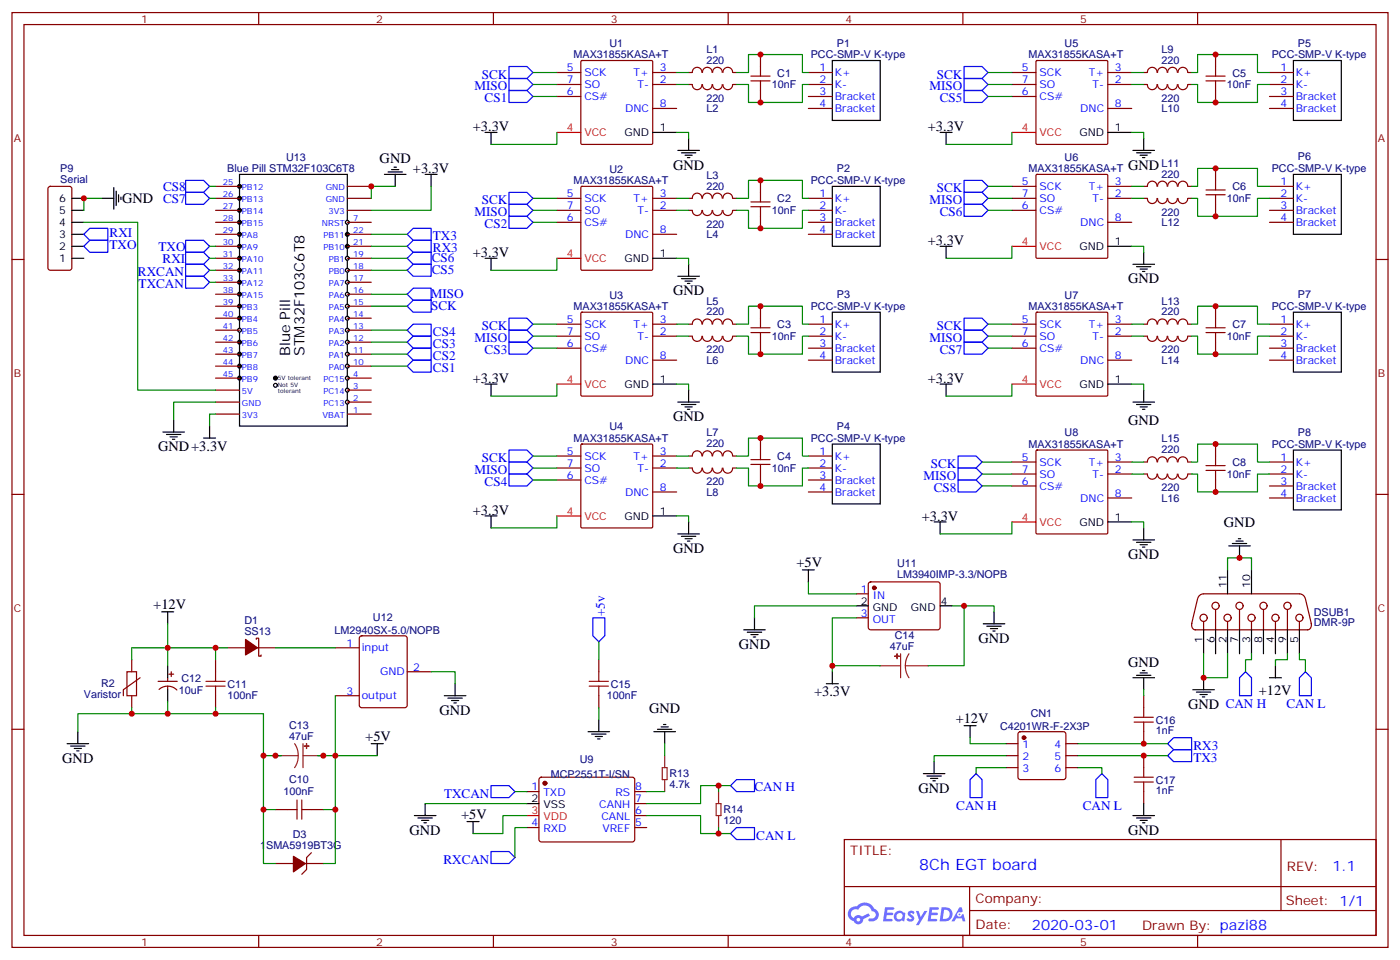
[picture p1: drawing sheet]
<svg xmlns="http://www.w3.org/2000/svg" width="412mm" height="283mm" viewBox="0 0 412 283" stroke-linecap="round" stroke-linejoin="round" font-family="sans-serif">
<g fill="none" stroke="#870000" stroke-width=".35">
<path d="M3.5 3.7h405.4v275.2h-405.4zM7.1 7.2h398.2v268.1h-398.2zM76.2 3.7v3.5M145.3 3.7v3.5M214.5 3.7v3.5M283.6 3.7v3.5M352.8 3.7v3.5M3.5 76.4h3.6M405.3 76.4h3.6M3.5 145.5h3.6M405.3 145.5h3.6M3.5 214.7h3.6"/>
<path d="M405.3 214.7h3.6M248.7 247.1h156.6v28.2h-156.6zM377.3 247.1v20.9M76.2 275.3v3.6M145.3 275.3v3.6M214.5 275.3v3.6M248.7 261h156.5M283.6 275.3v3.6M285.6 268h119.6M285.6 261v14.1M352.8 275.3v3.6"/>
</g>
<g fill="#5487ff">
<path d="M267.7 268.3a1.22 1.22 0 0 1 1.7 .3l-.4 .5a.47 .47 0 0 0-.3-.4 .47 .47 0 0 0-.5 .2l.1 .3a1.14 1.14 0 0 1 .8 1.7 1.14 1.14 0 0 1-1.9 0l-.2-.2 .5-.5 .7 .4a.29 .29 0 0 0 .3-.3 .29 .29 0 0 0-.2-.3 1.04 1.04 0 0 1-.6-1.7z"/>
<path d="M260.7 267h2.4l.3 .2-.2 .5-1.8 .1-.1 .8h1.5l.3 .4-.3 .4h-1.6l-.2 1.1h1.7l.2 .3-.2 .4h-2.6z"/>
<path d="M273.8 267.1h2.4l.3 .1-.1 .5-1.8 .1-.2 .8h1.6l.3 .4-.4 .4h-1.6l-.1 1.1h1.7l.2 .3-.2 .3-2.6 .1z"/>
<path d="M282.6 267.1h.7l.3 1.2-.6 .3a.69 .69 0 0 0-1 .3 .69 .69 0 0 0 .4 1 .69 .69 0 0 0 .9-.7l.5-.2 .6 2.2h-.8l-.2-.9h-1.8l-.5 .9h-.8z"/>
<path d="M269.8 268.1h.8l.6 1.9 1.1-1.9h.9l-2.6 4.2h-.8l.9-1.5z"/>
<path d="M277.4 267.1l-.6 4.1h1.3a2.11 2.11 0 0 0 2.5-2.1 2.11 2.11 0 0 0-2.5-2zM278.1 267.8a1.39 1.39 0 0 1 1.7 1.4 1.39 1.39 0 0 1-1.8 1.3h-.3z"/>
<path d="M263.7 268.7a1.54 1.54 0 0 0-.1 2.1 1.54 1.54 0 0 0 2.2 .2l.6 .2 .3-2.3-.2-.2-.4-.1a1.49 1.49 0 0 0-2.4 .1zM264 269.7a.94 .94 0 0 1 1.8 0 .94 .94 0 0 1-1.8 0z"/>
<path d="M250.4 267.4a2.18 2.18 0 0 0 1.1 3.7 1.44 1.44 0 0 0 1.6 1 1.44 1.44 0 0 0 1.2-1.5l2-1-.5-.8-1.9 1a1.47 1.47 0 0 0-2.4 .5 1.39 1.39 0 0 1-.7-2 1.39 1.39 0 0 1 2-.5 2.12 2.12 0 0 1 2.2-1.3 2.12 2.12 0 0 1 1.9 1.7 1.14 1.14 0 0 1 1.1 1.4 1.14 1.14 0 0 1-1.7 .8 .43 .43 0 0 0-.5 .3 .43 .43 0 0 0 .4 .5 1.98 1.98 0 0 0 2.5-1.2 1.98 1.98 0 0 0-1.2-2.5 3.1 3.1 0 0 0-5.3-.7l-.9 .1zM252.3 270.7a.55 .55 0 0 1 1.1 0 .55 .55 0 0 1-1.1 0z"/>
<circle cx="282.6" cy="269.2" r=".26"/>
</g>
<g fill="none" stroke="#870000" stroke-width=".35">
<path d="M171.2 18l.2-.2h20.5l.3 .2 .1 24.2-.2 .3h-20.7l-.3-.2zM224 16.1v3.5M305.2 18l.3-.2h20.5l.3 .2v24.2l-.2 .3h-20.6l-.3-.2zM358.1 16.1v3.5M164 24.9h7.1M164 21.3h7.1M164 28.4h7.1M192.3 24.9h7M192.3 21.3h7M192.3 31.9h7M202.8 24.9h1.1a1.41 1.41 0 0 0 1.5 1.5 1.41 1.41 0 0 0 1.4-1.5M202.8 21.3h1.1"/>
<path d="M203.9 21.3a1.41 1.41 0 0 1 1.5-1.5 1.41 1.41 0 0 1 1.4 1.5M206.9 21.3a1.41 1.41 0 0 1 1.4-1.5 1.41 1.41 0 0 1 1.5 1.5M209.8 24.9a1.41 1.41 0 0 1-1.5 1.5 1.41 1.41 0 0 1-1.4-1.5M209.9 21.3a1.41 1.41 0 0 1 1.4-1.5 1.41 1.41 0 0 1 1.4 1.5M212.7 24.9a1.41 1.41 0 0 1-1.4 1.5 1.41 1.41 0 0 1-1.4-1.5M213 21.3a1.41 1.41 0 0 1 1.4-1.5 1.41 1.41 0 0 1 1.4 1.5M215.8 24.9a1.41 1.41 0 0 1-1.4 1.5 1.41 1.41 0 0 1-1.4-1.5M215.9 24.9h1.1M215.9 21.3h1.1M224 26.6v3.6M238.1 24.9h7.1M238.1 21.3h7.1"/>
<path d="M238.1 28.4h7.1M238.1 31.9h7.1M298.1 24.9h7.1M298.1 21.3h7.1M298.1 28.4h7.1M326.3 24.9h7.1M326.3 21.3h7.1M326.3 31.9h7.1M336.9 24.9h1.1M336.9 21.3h1.1M338 21.3a1.41 1.41 0 0 1 1.4-1.5 1.41 1.41 0 0 1 1.4 1.5M340.8 24.9a1.41 1.41 0 0 1-1.4 1.5 1.41 1.41 0 0 1-1.4-1.5"/>
<path d="M341 21.3a1.41 1.41 0 0 1 1.4-1.5 1.41 1.41 0 0 1 1.4 1.5M343.8 24.9a1.41 1.41 0 0 1-1.4 1.5 1.41 1.41 0 0 1-1.4-1.5M344 21.3a1.41 1.41 0 0 1 1.4-1.5 1.41 1.41 0 0 1 1.4 1.5M346.8 24.9a1.41 1.41 0 0 1-1.4 1.5 1.41 1.41 0 0 1-1.4-1.5M347 21.3a1.41 1.41 0 0 1 1.4-1.5 1.41 1.41 0 0 1 1.4 1.5M349.8 24.9a1.41 1.41 0 0 1-1.4 1.5 1.41 1.41 0 0 1-1.4-1.5M350 24.9h1M350 21.3h1M358.1 26.6v3.6M373.9 24.9h7.1M373.9 21.3h7.1M373.9 28.4h7.1"/>
<path d="M373.9 31.9h7.1M164 58.4h7.1M171.2 55l.2-.1h20.5l.3 .1 .1 24.2-.2 .3-20.7 .1-.3-.2zM192.3 58.4h7M202.8 58.4h1.1M203.9 58.4a1.41 1.41 0 0 1 1.5-1.5 1.41 1.41 0 0 1 1.4 1.5M206.9 58.4a1.41 1.41 0 0 1 1.4-1.5 1.41 1.41 0 0 1 1.5 1.5M209.9 58.4a1.41 1.41 0 0 1 1.4-1.5 1.41 1.41 0 0 1 1.4 1.5M213 58.4a1.41 1.41 0 0 1 1.4-1.5 1.41 1.41 0 0 1 1.4 1.5M215.9 58.4h1.1M224 53.1v3.5M238.1 58.4h7.1"/>
<path d="M298.1 58.4h7.1M298.1 54.9h7.1M305.2 51.5l.3-.2h20.5l.3 .2v24.2l-.2 .3h-20.6l-.3-.2zM326.3 58.4h7.1M326.3 54.9h7.1M336.9 58.4h1.1M336.9 54.9h1.1M338 54.8a1.41 1.41 0 0 1 1.4-1.5 1.41 1.41 0 0 1 1.4 1.5M340.8 58.4a1.41 1.41 0 0 1-1.4 1.5 1.41 1.41 0 0 1-1.4-1.5M341 54.8a1.41 1.41 0 0 1 1.4-1.5 1.41 1.41 0 0 1 1.4 1.5M343.8 58.4a1.41 1.41 0 0 1-1.4 1.5 1.41 1.41 0 0 1-1.4-1.5M344 54.8a1.41 1.41 0 0 1 1.4-1.5 1.41 1.41 0 0 1 1.4 1.5"/>
<path d="M346.8 58.4a1.41 1.41 0 0 1-1.4 1.5 1.41 1.41 0 0 1-1.4-1.5M347 54.8a1.41 1.41 0 0 1 1.4-1.5 1.41 1.41 0 0 1 1.4 1.5M349.8 58.4a1.41 1.41 0 0 1-1.4 1.5 1.41 1.41 0 0 1-1.4-1.5M350 58.4h1M350 54.9h1M358.1 49.6v3.5M373.9 58.4h7.1M373.9 54.9h7.1M164 61.9h7.1M164 65.4h7.1M192.3 61.9h7M192.3 69h7"/>
<path d="M202.8 61.9h1.1a1.41 1.41 0 0 0 1.5 1.5 1.41 1.41 0 0 0 1.4-1.5M209.8 61.9a1.41 1.41 0 0 1-1.5 1.5 1.41 1.41 0 0 1-1.4-1.5M212.7 61.9a1.41 1.41 0 0 1-1.4 1.5 1.41 1.41 0 0 1-1.4-1.5M215.8 61.9a1.41 1.41 0 0 1-1.4 1.5 1.41 1.41 0 0 1-1.4-1.5M215.9 61.9h1.1M224 63.7v3.5M238.1 61.9h7.1M238.1 65.4h7.1M238.1 69h7.1M298.1 61.9h7.1M326.3 65.4h7.1M358.1 60.1v3.6"/>
<path d="M373.9 61.9h7.1M373.9 65.4h7.1M164 99h7.1M164 95.4h7.1M171.2 92.1l.2-.2h20.5l.3 .2 .1 24.1-.2 .3-20.7 .1-.3-.2zM192.3 99h7M192.3 95.4h7M202.8 99h1.1a1.41 1.41 0 0 0 1.5 1.5 1.41 1.41 0 0 0 1.4-1.5M202.8 95.4h1.1M203.9 95.4a1.41 1.41 0 0 1 1.5-1.5 1.41 1.41 0 0 1 1.4 1.5M206.9 95.4a1.41 1.41 0 0 1 1.4-1.5 1.41 1.41 0 0 1 1.5 1.5M209.8 99a1.41 1.41 0 0 1-1.5 1.5 1.41 1.41 0 0 1-1.4-1.5"/>
<path d="M209.9 95.4a1.41 1.41 0 0 1 1.4-1.5 1.41 1.41 0 0 1 1.4 1.5M212.7 99a1.41 1.41 0 0 1-1.4 1.5 1.41 1.41 0 0 1-1.4-1.5M213 95.4a1.41 1.41 0 0 1 1.4-1.5 1.41 1.41 0 0 1 1.4 1.5M215.8 99a1.41 1.41 0 0 1-1.4 1.5 1.41 1.41 0 0 1-1.4-1.5M215.9 99h1.1M215.9 95.4h1.1M224 90.1v3.6M238.1 99h7.1M238.1 95.4h7.1M298.1 99h7.1M298.1 95.4h7.1M305.2 92.1l.3-.2h20.5l.3 .2v24.1l-.2 .3-20.6 .1-.3-.2z"/>
<path d="M326.3 99h7.1M326.3 95.4h7.1M336.9 99h1.1M336.9 95.4h1.1M338 95.4a1.41 1.41 0 0 1 1.4-1.5 1.41 1.41 0 0 1 1.4 1.5M340.8 99a1.41 1.41 0 0 1-1.4 1.5 1.41 1.41 0 0 1-1.4-1.5M341 95.4a1.41 1.41 0 0 1 1.4-1.5 1.41 1.41 0 0 1 1.4 1.5M343.8 99a1.41 1.41 0 0 1-1.4 1.5 1.41 1.41 0 0 1-1.4-1.5M344 95.4a1.41 1.41 0 0 1 1.4-1.5 1.41 1.41 0 0 1 1.4 1.5M346.8 99a1.41 1.41 0 0 1-1.4 1.5 1.41 1.41 0 0 1-1.4-1.5M347 95.4a1.41 1.41 0 0 1 1.4-1.5 1.41 1.41 0 0 1 1.4 1.5M349.8 99a1.41 1.41 0 0 1-1.4 1.5 1.41 1.41 0 0 1-1.4-1.5"/>
<path d="M350 99h1M350 95.4h1M358.1 90.1v3.6M373.9 99h7.1M373.9 95.4h7.1M164 102.5h7.1M192.3 106h7M224 100.7v3.5M238.1 102.5h7.1M238.1 106h7.1M298.1 102.5h7.1M326.3 106h7.1"/>
<path d="M358.1 100.7v3.5M373.9 102.5h7.1M373.9 106h7.1M164 137.8h7.1M164 134.2h7.1M171.2 130.9l.2-.2h20.5l.3 .2 .1 24.1-.2 .4h-20.7l-.3-.2zM192.3 137.8h7M192.3 134.2h7M202.8 137.8h1.1a1.41 1.41 0 0 0 1.5 1.5 1.41 1.41 0 0 0 1.4-1.5M202.8 134.2h1.1M203.9 134.2a1.41 1.41 0 0 1 1.5-1.5 1.41 1.41 0 0 1 1.4 1.5M206.9 134.2a1.41 1.41 0 0 1 1.4-1.5 1.41 1.41 0 0 1 1.5 1.5"/>
<path d="M209.8 137.8a1.41 1.41 0 0 1-1.5 1.5 1.41 1.41 0 0 1-1.4-1.5M209.9 134.2a1.41 1.41 0 0 1 1.4-1.5 1.41 1.41 0 0 1 1.4 1.5M212.7 137.8a1.41 1.41 0 0 1-1.4 1.5 1.41 1.41 0 0 1-1.4-1.5M213 134.2a1.41 1.41 0 0 1 1.4-1.5 1.41 1.41 0 0 1 1.4 1.5M215.8 137.8a1.41 1.41 0 0 1-1.4 1.5 1.41 1.41 0 0 1-1.4-1.5M215.9 137.8h1.1M215.9 134.2h1.1M224 128.9v3.6M224 139.5v3.6M238.1 137.8h7.1M238.1 134.2h7.1M298.1 139.5h7.1"/>
<path d="M298.1 136h7.1M305.2 132.6l.3-.1h20.5l.3 .1v24.2l-.2 .3-20.6 .1-.3-.2zM326.3 139.5h7.1M326.3 136h7.1M336.9 139.5h1.1M336.9 136h1.1M338 136a1.41 1.41 0 0 1 1.4-1.5 1.41 1.41 0 0 1 1.4 1.5M340.8 139.5a1.41 1.41 0 0 1-1.4 1.6 1.41 1.41 0 0 1-1.4-1.6M341 136a1.41 1.41 0 0 1 1.4-1.5 1.41 1.41 0 0 1 1.4 1.5M343.8 139.5a1.41 1.41 0 0 1-1.4 1.6 1.41 1.41 0 0 1-1.4-1.6M344 136a1.41 1.41 0 0 1 1.4-1.5 1.41 1.41 0 0 1 1.4 1.5M346.8 139.5a1.41 1.41 0 0 1-1.4 1.6 1.41 1.41 0 0 1-1.4-1.6"/>
<path d="M347 136a1.41 1.41 0 0 1 1.4-1.5 1.41 1.41 0 0 1 1.4 1.5M349.8 139.5a1.41 1.41 0 0 1-1.4 1.6 1.41 1.41 0 0 1-1.4-1.6M350 139.5h1M350 136h1M358.1 130.7v3.5M373.9 139.5h7.1M373.9 136h7.1M164 141.3h7.1M192.3 144.8h7M238.1 141.3h7.1M238.1 144.8h7.1M298.1 143.1h7.1"/>
<path d="M326.3 146.6h7.1M358.1 141.3v3.5M373.9 143.1h7.1M373.9 146.6h7.1M252.2 174.8h3.6M256 171.5l.5-.2h20l.4 .7v13l-.7 .4-20-.1-.4-.6v-12.7zM352.8 176.2l-1.8 7.4M352.8 176.1a1.77 1.77 0 0 1 1.7-1.3h28.3a1.77 1.77 0 0 1 1.7 1.3M358.1 179.4v6M365.1 179.4v6M372.2 179.4v6M379.2 179.4v6"/>
<path d="M384.5 176.2l1.8 7.4M38.8 194.2v3.5M41.3 199.5l-5 3.5v1.8M49.4 199.5v1.1M49.7 198.4h1.5M50.4 197.7v1.4M63.5 194.2v3.5M67 190.7h5.3M75.5 188.2v-.3h.7v5.2h.7v-.3M75.8 190.7h5.3M98.8 190.7h7M106.1 187.4l.4-.3h12.7l.7 .5v20l-.4 .7h-13l-.6-.4-.1-20z"/>
<path d="M119.9 197.7h7.1M176.4 194.2v3.5M252.2 181.9h3.6M351.1 183.5a1.31 1.31 0 0 0 1.1 1.9M352.1 185.4h33.1M354.5 182.9v2.5M361.6 182.9v2.5M368.7 182.9v2.5M375.7 182.9v2.5M382.8 182.9v2.5M386.2 183.5a1.41 1.41 0 0 1-1.1 1.9M38.8 204.8v3.5"/>
<path d="M46.6 200.6h5.6M46.9 202.9a3.8 3.8 0 0 1 5.2 .2M49.4 202v1M63.5 204.8v3.5M98.8 204.8h7M176.4 204.8v3.5M336.9 204.8v3.5M336.9 215.4v3.5M81.1 238.3h3.6M91.7 238.3h3.5M155.2 233h3.5M159 229l.5-.2h27l.5 .7-.1 17.9-.6 .4h-27.1l-.5-.7v-17.6z"/>
<path d="M187 233h3.5M187 236.5h3.5M336.9 222.4v3.6M336.9 233v3.5M81.1 254.2h5.3M90 254.2h5.2M91.7 251l-1.4 1.4v3.5l-1.4 1.5M155.2 243.6h3.5M187 243.6h3.5M187 240.1h3.5"/>
<circle cx="358.1" cy="178.3" r="1.06"/>
<circle cx="365.1" cy="178.3" r="1.06"/>
<circle cx="372.2" cy="178.3" r="1.06"/>
<circle cx="379.2" cy="178.3" r="1.06"/>
<circle cx="354.5" cy="181.9" r="1.06"/>
<circle cx="361.6" cy="181.9" r="1.06"/>
<circle cx="368.7" cy="181.9" r="1.06"/>
<circle cx="375.7" cy="181.9" r="1.06"/>
<circle cx="382.8" cy="181.9" r="1.06"/>
</g>
<g fill="none" stroke="#000" stroke-width=".35">
<path d="M245.2 17.8h14.1v17.7h-14.1zM381 17.8h14.1v17.7h-14.1zM192.3 39h7M326.3 39h7.1M70.6 51.3h31.7v74.1h-31.7zM245.2 54.9h14.1v17.6h-14.1zM381 51.3h14.1v17.7h-14.1zM192.3 76h7M326.3 72.5h7.1M245.2 91.9h14.1v17.6h-14.1zM381 91.9h14.1v17.6h-14.1zM192.3 113.1h7"/>
<path d="M326.3 113.1h7.1M245.2 130.7h14.1v17.6h-14.1zM381 132.5h14.1v17.6h-14.1zM192.3 151.9h7M326.3 153.6h7.1M252.2 178.3h3.6M276.9 178.3h3.6M361.6 167.7v7.1M368.7 167.7v7.1M49.4 196v3.5M354.5 185.4v7M358.1 185.4v7"/>
<path d="M361.6 185.4v7M365.1 185.4v7M368.7 185.4v7M372.2 185.4v7M375.7 185.4v7M379.2 185.4v7M382.8 185.4v7M49.4 203v3.6M155.2 236.5h3.5"/>
</g>
<path d="M164 39h7.1M298.1 39h7.1M164 76h7.1M298.1 72.5h7.1M164 113.1h7.1M298.1 113.1h7.1M164 151.9h7.1M298.1 153.6h7.1M155.2 240.1h3.5" fill="none" stroke="#f00" stroke-width=".35"/>
<g fill="none" stroke="#a10000" stroke-width=".35">
<path d="M224 19.6v2.8M358.1 19.6v2.8M221.2 22.4h5.6M221.2 23.8h5.6M224 23.8v2.8M355.2 22.4h5.7M355.2 23.8h5.7M358.1 23.8v2.8M221.2 59.4h5.6M224 56.6v2.8M355.2 55.9h5.7M355.2 57.3h5.7"/>
<path d="M358.1 53.1v2.8M358.1 57.3v2.8M221.2 60.9h5.6M224 60.9v2.8M221.2 96.5h5.6M221.2 97.9h5.6M224 93.7v2.8M224 97.9v2.8M355.2 96.5h5.7M355.2 97.9h5.7M358.1 93.7v2.8M358.1 97.9v2.8"/>
<path d="M221.2 135.3h5.6M221.2 136.7h5.6M224 132.5v2.8M224 136.7v2.8M355.2 137.1h5.7M355.2 138.5h5.7M358.1 134.2v2.9M358.1 138.5v2.8M37.4 197.7h2.8v7.1h-2.8zM63.5 197.7v2.9M176.4 197.7v2.9M60.7 200.6h5.6"/>
<path d="M60.7 202h5.6M63.5 202v2.8M173.6 200.6h5.6M173.6 202h5.6M176.4 202v2.8M334.1 212.5h5.6M334.1 211.1h5.6M336.9 208.3v2.8M336.9 212.5v2.9M84.7 238.3h2.8M87.5 235.5v5.6M88.9 238.3h2.8"/>
<path d="M88.9 235.5v5.6M334.1 230.2h5.6M334.1 228.8h5.6M336.9 226v2.8M336.9 230.2v2.8"/>
</g>
<g fill="#870000" stroke="#870000" stroke-width=".35">
<path d="M72.3 188.2l3.5 2.5-3.5 2.1z"/>
<path d="M86.4 252.1l3.6 2.1-3.6 2.4z"/>
<circle cx="257.5" cy="173" r=".53"/>
<circle cx="160.5" cy="230.5" r=".53"/>
</g>
<g fill="#8c2424" stroke="#8c2424" stroke-width=".35">
<path d="M90.3 218.9v1.4z"/>
<path d="M89.6 219.6h1.4z"/>
<path d="M264.2 192.4l.1 1.5z"/>
<path d="M263.5 193.1l1.4 .1z"/>
</g>
<g fill="none" stroke="#8c2424" stroke-width=".35">
<path d="M259.3 196h6M265.3 192.4v7.1M266.7 196l.2 1.8 .9 1.7M266.7 196h6.7M267.8 192.4l-.9 1.7-.2 1.9M86.8 218.9l.8 1.7 .2 1.8M89.3 218.9v7.1M81.1 222.4h6.7M87.8 222.4l-.2 1.9-.8 1.7M89.3 222.4h5.9M195.1 226h1.4v3.5h-1.4zM195.8 222.4v3.6"/>
<path d="M195.8 229.5v3.5M211 236.5h1.4v3.6h-1.4zM211.7 233v3.5M211.7 240.1v3.5"/>
</g>
<g fill="#000" stroke="#000" stroke-width=".35">
<circle cx="70.6" cy="58.4" r=".56"/>
<circle cx="70.6" cy="54.9" r=".56"/>
<circle cx="70.6" cy="72.5" r=".56"/>
<circle cx="70.6" cy="65.4" r=".56"/>
<circle cx="70.6" cy="69" r=".56"/>
<circle cx="70.6" cy="61.9" r=".56"/>
<circle cx="70.6" cy="79.6" r=".56"/>
<circle cx="70.6" cy="76" r=".56"/>
<circle cx="70.6" cy="83.1" r=".56"/>
<circle cx="70.6" cy="90.1" r=".56"/>
<circle cx="70.6" cy="86.6" r=".56"/>
<circle cx="70.6" cy="93.7" r=".56"/>
</g>
<circle cx="70.6" cy="97.2" r=".56" fill="#fff" stroke="#000" stroke-width=".35"/>
<g fill="#000" stroke="#000" stroke-width=".35">
<circle cx="70.6" cy="107.8" r=".56"/>
<circle cx="70.6" cy="104.2" r=".56"/>
<circle cx="70.6" cy="111.3" r=".56"/>
<circle cx="70.6" cy="100.7" r=".56"/>
</g>
<circle cx="102.3" cy="65.4" r=".56" fill="#fff" stroke="#000" stroke-width=".35"/>
<g fill="#000" stroke="#000" stroke-width=".35">
<circle cx="102.3" cy="69" r=".56"/>
<circle cx="102.3" cy="72.5" r=".56"/>
</g>
<g fill="#fff" stroke="#000" stroke-width=".35">
<circle cx="102.3" cy="76" r=".56"/>
<circle cx="102.3" cy="79.6" r=".56"/>
<circle cx="102.3" cy="83.1" r=".56"/>
<circle cx="102.3" cy="86.6" r=".56"/>
<circle cx="102.3" cy="90.1" r=".56"/>
<circle cx="102.3" cy="93.7" r=".56"/>
<circle cx="102.3" cy="97.2" r=".56"/>
<circle cx="102.3" cy="100.7" r=".56"/>
<circle cx="102.3" cy="104.2" r=".56"/>
<circle cx="102.3" cy="107.8" r=".56"/>
<circle cx="102.3" cy="111.3" r=".56"/>
<circle cx="102.3" cy="114.8" r=".56"/>
<circle cx="102.3" cy="118.4" r=".56"/>
</g>
<circle cx="81.1" cy="111.3" r=".56" fill="#000" stroke="#000" stroke-width=".35"/>
<circle cx="81.1" cy="113.4" r=".56" fill="#fff" stroke="#000" stroke-width=".35"/>
<g fill="none" stroke="#870000" stroke-width=".35">
<path d="M14.3 55.1l.5-.2h5.7l.6 .4 .1 23.5-.5 .7-5.9 .1-.6-.5-.1-23.5zM63.5 54.9h7.1M63.5 58.4h7.1M102.3 54.9h7.1M102.3 58.4h7.1M63.5 61.9h7.1M63.5 65.4h7.1M63.5 69h7.1M63.5 72.5h7.1M63.5 76h7.1M63.5 79.6h7.1M102.3 61.9h7.1"/>
<path d="M102.3 65.4h7.1M102.3 69h7.1M102.3 72.5h7.1M102.3 76h7.1M102.3 79.6h7.1M63.5 83.1h7.1M63.5 86.6h7.1M63.5 90.1h7.1M63.5 93.7h7.1M63.5 97.2h7.1M102.3 83.1h7.1M102.3 86.6h7.1"/>
<path d="M102.3 90.1h7.1M102.3 93.7h7.1M102.3 97.2h7.1M63.5 100.7h7.1M63.5 104.2h7.1M63.5 107.8h7.1M63.5 111.3h7.1M63.5 114.8h7.1M63.5 118.4h7.1M102.3 100.7h7.1M102.3 104.2h7.1M102.3 107.8h7.1"/>
<path d="M102.3 111.3h7.1M102.3 114.8h7.1M102.3 118.4h7.1M63.5 121.9h7.1M102.3 121.9h7.1M296.3 218.9h3.6M300.1 215.6l.5-.2h12.7l.5 .2 .2 .5v12.7l-.3 .5-.4 .2h-12.7l-.5-.3-.2-.4v-12.7zM314 218.9h3.5M296.3 222.4h3.6M296.3 226h3.6M314 222.4h3.5M314 226h3.5"/>
</g>
<g fill="none" stroke="#000" stroke-width=".35">
<path d="M142.9 39h3.5M144.6 39v3.5M276.9 39h3.6M278.7 39v3.5M21.2 58.4h3.5M30 58.4h3.5M33.5 55.2v6.4M34.2 56.3v4.2M34.9 57.3v2.1M35.6 58v.7M113.2 51.3h6.4M114.3 50.6h4.2"/>
<path d="M115.4 49.9h2.1M116.1 49.2h.7M116.4 51.3v3.6M125.2 51.3h3.6M127 51.3v3.6M199.7 44.3h6.3M200.7 45h4.3M201.8 45.7h2.1M202.5 46.4h.7M202.8 40.7v3.6M333.7 44.3h6.4M334.8 45h4.2"/>
<path d="M335.8 45.7h2.2M336.5 46.4h.8M336.9 40.7v3.6M21.2 76h3.5M21.2 72.5h3.5M21.2 69h3.5M21.2 65.4h3.5M21.2 61.9h3.5M142.9 76h3.5M144.6 76v3.6M202.8 77.8v3.5M276.9 72.5h3.6"/>
<path d="M278.7 72.5v3.5M333.7 77.8h6.4M334.8 78.5h4.2M335.8 79.2h2.2M336.5 79.9h.8M336.9 74.3v3.5M199.7 81.3h6.3M200.7 82h4.3M201.8 82.7h2.1M202.5 83.4h.7M142.9 113.1h3.5M144.6 113.1v3.5"/>
<path d="M199.7 118.4h6.3M200.7 119.1h4.3M201.8 119.8h2.1M202.8 114.8v3.6M276.9 113.1h3.6M278.7 113.1v3.5M333.7 118.4h6.4M334.8 119.1h4.2M335.8 119.8h2.2M336.9 114.8v3.6M48 127.2h6.3M49 127.9h4.3"/>
<path d="M50.1 128.6h2.1M50.8 129.3h.7M51.2 123.6v3.6M60 128.9h3.5M61.7 125.4v3.5M202.5 120.5h.7M336.5 120.5h.8M142.9 151.9h3.5M144.6 151.9v3.5M199.7 157.2h6.3M200.7 157.9h4.3M201.8 158.6h2.1"/>
<path d="M202.5 159.3h.7M202.8 153.6v3.6M275.2 153.6h3.5M276.9 153.6v3.6M333.7 158.9h6.4M334.8 159.6h4.2M336.9 155.4v3.5M363 160h4.2M364.1 159.3h2.1M364.8 158.6h.7M236.4 167.7h3.5M238.1 167.7v3.6"/>
<path d="M335.8 160.3h2.2M336.5 161h.8M361.9 160.7h6.4M365.1 160.7v3.5M47.6 180.1h3.6M49.4 180.1v3.5M219.1 185.4h6.3M220.1 186.1h4.3M221.2 186.8h2.1M221.9 187.5h.7M222.2 181.9v3.5M245.2 197.7v3.6"/>
<path d="M289.6 183.6h6.4M290.7 184.3h4.2M291.7 185h2.2M292.5 185.7h.7M292.8 180.1v3.5M333.7 199.5h6.4M334.8 198.8h4.2M335.8 198.1h2.2M336.5 197.4h.8M336.9 199.5v3.5M354.5 199.5v3.5M373.9 199.5h3.6"/>
<path d="M375.7 196v3.5M19.8 218.9h6.3M20.8 219.6h4.2M22.9 215.4v3.5M109.4 218.9h3.5M111.1 218.9v3.5M130.9 204.8h6.3M131.9 205.5h4.3M133 206.2h2.1M133.7 206.9h.7M134.1 201.3v3.5M173.2 215.4h6.4"/>
<path d="M174.3 216.1h4.2M175.3 216.8h2.1M176 217.5h.7M176.4 211.8v3.6M192.6 215.4h6.4M193.7 214.7h4.2M194.7 214h2.1M195.4 213.3h.7M195.8 215.4v3.5M243.4 201.3h3.5M284 213.6h3.5M285.8 213.6v3.5"/>
<path d="M351.4 203h6.3M352.4 203.7h4.3M353.5 204.4h2.1M354.2 205.1h.7M21.9 220.3h2.1M22.6 221h.7M125.2 236.5v3.6M272 227.7h6.3M273 228.4h4.3M274.1 229.1h2.1M274.8 229.8h.7M275.2 224.2v3.5"/>
<path d="M336.9 236.5v3.6M122.1 240.1h6.3M123.1 240.8h4.3M124.2 241.5h2.1M124.9 242.2h.7M137.6 241.8h3.5M139.3 241.8v3.6M333.7 240.1h6.4M334.8 240.8h4.2M335.8 241.5h2.2M336.5 242.2h.8"/>
</g>
<circle cx="301.6" cy="217.1" r=".53" fill="#870000" stroke="#870000" stroke-width=".35"/>
<g fill="none" stroke="#00f" stroke-width=".35">
<path d="M149.9 19.6h5.3l1.8 1.7-1.8 1.8h-5.3zM284 19.6h5.3l1.7 1.7-1.7 1.8h-5.3zM149.9 26.6h5.3l1.8 1.8-1.8 1.8h-5.3zM149.9 23.1h5.3l1.8 1.8-1.8 1.7h-5.3zM284 26.6h5.3l1.7 1.8-1.7 1.8h-5.3zM284 23.1h5.3l1.7 1.8-1.7 1.7h-5.3zM54.7 56.6h5.3l1.7 1.8-1.7 1.7h-5.3zM54.7 53.1h5.3l1.7 1.8-1.7 1.7h-5.3zM149.9 56.6h5.3l1.8 1.8-1.8 1.7h-5.3zM284 56.6h5.3l1.7 1.8-1.7 1.7h-5.3zM284 53.1h5.3l1.7 1.8-1.7 1.7h-5.3zM24.7 72.5l1.8-1.8h5.2v3.6h-5.2z"/>
<path d="M24.7 69l1.8-1.8h5.2v3.5h-5.2zM54.7 77.8h5.3l1.7 1.8-1.7 1.7h-5.3zM54.7 70.7h5.3l1.7 1.8-1.7 1.8h-5.3zM54.7 74.3h5.3l1.7 1.7-1.7 1.8h-5.3zM119.9 76l1.8-1.7h5.3v3.5h-5.3zM119.9 72.5l1.8-1.8h5.3v3.6h-5.3zM119.9 69l1.8-1.8h5.3v3.5h-5.3zM121.7 77.8h5.3v3.5h-5.3l-1.8-1.7zM149.9 63.7h5.3l1.8 1.7-1.8 1.8h-5.3zM149.9 60.1h5.3l1.8 1.8-1.8 1.8h-5.3zM284 60.1h5.3l1.7 1.8-1.7 1.8h-5.3zM54.7 81.3h5.3l1.7 1.8-1.7 1.7h-5.3z"/>
<path d="M119.9 97.2l1.8-1.8h5.3v3.6h-5.3zM119.9 90.1l1.8-1.7h5.3v3.5h-5.3zM119.9 86.6l1.8-1.8h5.3v3.6h-5.3zM149.9 97.2h5.3l1.8 1.8-1.8 1.7h-5.3zM149.9 93.7h5.3l1.8 1.7-1.8 1.8h-5.3zM284 97.2h5.3l1.7 1.8-1.7 1.7h-5.3zM284 93.7h5.3l1.7 1.7-1.7 1.8h-5.3zM119.9 107.8l1.8-1.8h5.3v3.5h-5.3zM119.9 104.2l1.8-1.7h5.3v3.5h-5.3zM119.9 100.7l1.8-1.7h5.3v3.5h-5.3zM149.9 100.7h5.3l1.8 1.8-1.8 1.7h-5.3zM284 100.7h5.3l1.7 1.8-1.7 1.7h-5.3z"/>
<path d="M149.9 139.5h5.3l1.8 1.8-1.8 1.8h-5.3zM149.9 136h5.3l1.8 1.8-1.8 1.7h-5.3zM149.9 132.5h5.3l1.8 1.7-1.8 1.8h-5.3zM282.2 137.8h5.3l1.8 1.7-1.8 1.8h-5.3zM282.2 134.2h5.3l1.8 1.8-1.8 1.8h-5.3zM282.2 141.3h5.3l1.8 1.8-1.8 1.7h-5.3zM174.6 181.9h3.6v5.2l-1.8 1.8-1.8-1.8zM365.1 199.5l1.8-1.8 1.8 1.8v5.3h-3.6zM384.5 197.7l1.8 1.8v5.3h-3.5v-5.3zM345.7 217.1h5.3v3.6h-5.3l-1.7-1.8zM144.6 231.2h5.3l1.8 1.8-1.8 1.8h-5.3zM217 229.5h5.2v3.5h-5.2l-1.8-1.8z"/>
<path d="M285.8 229.5l1.7-1.8 1.8 1.8v5.3h-3.5zM322.8 229.5l1.8-1.8 1.7 1.8v5.3h-3.5zM345.7 220.7h5.3v3.5h-5.3l-1.7-1.8zM144.6 250.6h5.3l1.8 1.8-1.8 1.8h-5.3zM217 243.6h5.2v3.5h-5.2l-1.8-1.7z"/>
</g>
<g fill="none" stroke="#008700" stroke-width=".35">
<path d="M157 21.3h7M157 24.9h7M157 28.4h7M164 39v3.5h-19.4M199.3 39h3.5v1.7M199.3 21.3h3.5M199.3 24.9h3.5M217 21.3h3.5v-5.2h15.9v5.2h1.7M217 24.9h3.5v5.3h15.9v-5.3h1.7M291 21.3h7.1M291 24.9h7.1M291 28.4h7.1"/>
<path d="M298.1 39v3.5h-19.4M333.4 39h3.5v1.7M333.4 21.3h3.5M333.4 24.9h3.5M351 21.3h1.8v-5.2h17.6v5.2h3.5M351 24.9h1.8v5.3h17.6v-5.3h3.5M30 58.4h-5.3v3.5M61.7 58.4h1.8M61.7 54.9h1.8M116.4 54.9h-7v3.5M127 54.9v7h-17.6M157 58.4h7"/>
<path d="M199.3 58.4h3.5M217 58.4h3.5v-5.3h15.9v5.3h1.7M291 58.4h7.1M291 54.9h7.1M333.4 58.4h3.5M333.4 54.9h3.5M351 54.9h1.8v-5.3h17.6v5.3h3.5M351 58.4h1.8v5.3h17.6v-5.3h3.5M24.7 65.4h15.9v49.4h22.9M61.7 79.6h1.8M61.7 76h1.8M61.7 72.5h1.8"/>
<path d="M109.4 79.6h10.5M109.4 76h10.5M109.4 72.5h10.5M109.4 69h10.5M157 61.9h7M157 65.4h7M164 76v3.6h-19.4M199.3 76h3.5v1.8M199.3 61.9h3.5M217 61.9h3.5v5.3h15.9v-5.3h1.7M291 61.9h7.1M298.1 72.5v3.5h-19.4"/>
<path d="M333.4 72.5h3.5v1.8M61.7 83.1h1.8M109.4 90.1h10.5M109.4 86.6h10.5M109.4 97.2h10.5M157 95.4h7M157 99h7M199.3 95.4h3.5M199.3 99h3.5M217 95.4h3.5v-5.3h15.9v5.3h1.7M217 99h3.5v5.2h15.9v-5.2h1.7M291 95.4h7.1"/>
<path d="M291 99h7.1M333.4 95.4h3.5M333.4 99h3.5M351 95.4h1.8v-5.3h17.6v5.3h3.5M351 99h1.8v5.2h17.6v-5.2h3.5M63.5 118.4h-12.3v5.2M109.4 100.7h10.5M109.4 104.2h10.5M109.4 107.8h10.5M157 102.5h7M164 113.1v3.5h-19.4M199.3 113.1h3.5v1.7"/>
<path d="M291 102.5h7.1M298.1 113.1v3.5h-19.4M333.4 113.1h3.5v1.7M63.5 121.9h-1.8v3.5M157 134.2h7M157 137.8h7M199.3 134.2h3.5M199.3 137.8h3.5M217 134.2h3.5v-5.3h15.9v5.3h1.7M217 137.8h3.5v5.3h15.9v-5.3h1.7M289.3 136h8.8M289.3 139.5h8.8"/>
<path d="M333.4 136h3.5M333.4 139.5h3.5M351 136h1.8v-5.3h17.6v5.3h3.5M351 139.5h1.8v5.3h17.6v-5.3h3.5M157 141.3h7M164 151.9v3.5h-19.4M199.3 151.9h3.5v1.7M289.3 143.1h8.8M298.1 153.6v3.6h-21.2M333.4 153.6h3.5v1.8M238.1 171.3v3.5h14.1M252.2 178.3h-30v3.6"/>
<path d="M280.5 178.3h12.3v1.8M284 178.3v17.7h-10.6M361.6 167.7v-3.5h7.1v3.5M49.4 183.6v7.1h-10.6v3.5M63.5 194.2v-3.5h-14.1v5.3M63.5 190.7h3.5M81.1 190.7h17.7M127 197.7h7.1v3.6M176.4 188.9v5.3M245.2 196h14.1M252.2 181.9h-7v15.8M354.5 192.4v7.1h7.1v-7.1"/>
<path d="M368.7 192.4v1.8h-1.8v3.5M379.2 192.4v1.8h-3.5v1.8M382.8 192.4v1.8h1.7v3.5M38.8 208.3v1.8h-15.9v5.3M49.4 206.6v3.5h-10.6M63.5 210.1h14.1v12.3h5.3M63.5 208.3v1.8h-14.1M98.8 204.8v33.5M176.4 208.3v3.5M195.8 218.9v3.5M285.8 217.1v1.8h10.5M317.5 218.9h26.5"/>
<path d="M336.9 203v1.8M77.6 238.3v15.9h3.5M77.6 222.4v15.9h3.5M93.5 222.4h17.6M95.2 238.3h3.6v15.9h-3.6M125.2 236.5h30M151.7 233h3.5M190.5 233h5.3M211.7 231.2v1.8M215.2 231.2h-8.8v5.3h-15.9M296.3 222.4h-21.1v1.8M296.3 226h-8.8v1.7"/>
<path d="M317.5 222.4h26.5M317.5 226h7.1v1.7M155.2 243.6h-3.5v8.8M155.2 240.1h-7v5.3h-8.9M190.5 240.1h15.9v5.3h8.8M211.7 243.6v1.8"/>
</g>
<g fill="#c00">
<circle cx="109.4" cy="54.9" r=".88"/>
<circle cx="224" cy="30.2" r=".88"/>
<circle cx="336.9" cy="222.4" r=".88"/>
<circle cx="211.7" cy="231.2" r=".88"/>
<circle cx="211.7" cy="245.4" r=".88"/>
<circle cx="245.2" cy="196" r=".88"/>
<circle cx="63.5" cy="210.1" r=".88"/>
<circle cx="49.4" cy="210.1" r=".88"/>
<circle cx="38.8" cy="210.1" r=".88"/>
<circle cx="63.5" cy="190.7" r=".88"/>
<circle cx="49.4" cy="190.7" r=".88"/>
<circle cx="77.6" cy="222.4" r=".88"/>
<circle cx="77.6" cy="238.3" r=".88"/>
<circle cx="358.1" cy="144.8" r=".88"/>
<circle cx="358.1" cy="104.2" r=".88"/>
<circle cx="358.1" cy="30.2" r=".88"/>
<circle cx="358.1" cy="16.1" r=".88"/>
<circle cx="358.1" cy="63.7" r=".88"/>
<circle cx="224" cy="143.1" r=".88"/>
<circle cx="224" cy="104.2" r=".88"/>
<circle cx="224" cy="67.2" r=".88"/>
<circle cx="224" cy="16.1" r=".88"/>
<circle cx="224" cy="53.1" r=".88"/>
<circle cx="224" cy="90.1" r=".88"/>
<circle cx="224" cy="128.9" r=".88"/>
<circle cx="358.1" cy="49.6" r=".88"/>
<circle cx="358.1" cy="90.1" r=".88"/>
<circle cx="358.1" cy="130.7" r=".88"/>
<circle cx="98.8" cy="238.3" r=".88"/>
<circle cx="98.8" cy="222.4" r=".88"/>
<circle cx="95.3" cy="222.4" r=".88"/>
<circle cx="81.1" cy="222.4" r=".88"/>
<circle cx="284" cy="178.3" r=".88"/>
<circle cx="365.1" cy="164.2" r=".88"/>
<circle cx="354.5" cy="199.5" r=".88"/>
<circle cx="336.9" cy="218.9" r=".88"/>
<circle cx="24.7" cy="58.4" r=".88"/>
</g>
<text font-size="4.6" fill="#00f" x="270.8" y="256.1">8Ch EGT board</text>
<g font-size="4.2">
<text x="139.3" y="38.7">+3.3V</text>
<text x="273.3" y="38.7">+3.3V</text>
<text x="111.8" y="48.1">GND</text>
<text x="121.6" y="51">+3.3V</text>
<text x="198.3" y="49.9">GND</text>
<text x="332.3" y="49.9">GND</text>
<text x="36" y="59.8">GND</text>
<text x="139.3" y="75.7">+3.3V</text>
<text x="273.3" y="72.2">+3.3V</text>
<text x="332.3" y="83.4">GND</text>
<text x="198.3" y="87">GND</text>
<text x="85.5" y="104.9" transform="rotate(-90 85.5 104.9)">Blue Pill</text>
<text x="89.7" y="104.9" transform="rotate(-90 89.7 104.9)">STM32F103C6T8</text>
<text x="139.3" y="112.7">+3.3V</text>
<text x="273.3" y="112.7">+3.3V</text>
<text x="198.3" y="124">GND</text>
<text x="332.3" y="125">GND</text>
<text x="46.6" y="132.8">GND+3.3V</text>
<text x="139.3" y="151.5">+3.3V</text>
<text x="271.6" y="153.3">+3.3V</text>
<text x="360.5" y="155">GND</text>
<text x="198.3" y="162.8">GND</text>
<text x="234.6" y="167">+5V</text>
<text x="332.3" y="164.6">GND</text>
<text x="45.2" y="179.4">+12V</text>
<text x="217.7" y="191">GND</text>
<text x="288.2" y="189.3">GND</text>
<text x="332.3" y="196.3">GND</text>
<text x="191.2" y="209.7">GND</text>
<text x="239.8" y="204.8">+3.3V</text>
<text x="350" y="208.7">GND CAN H</text>
<text x="370.8" y="204.4">+12V</text>
<text x="129.5" y="210.4">GND</text>
<text x="281.5" y="212.9">+12V</text>
<text x="107.6" y="218.2">+5V</text>
<text x="18.3" y="224.5">GND</text>
<text x="270.6" y="233.4">GND</text>
<text x="120.6" y="245.7">GND</text>
<text x="135.8" y="241.1">+5V</text>
<text x="332.3" y="245.7">GND</text>
</g>
<g font-size="4.2" fill="#00f">
<text x="392.5" y="256.4">1.1</text>
<text x="304" y="273.7">2020-03-01</text>
</g>
<g font-size="3.9" fill="#00f">
<text x="141.9" y="23.1">SCK</text>
<text x="276" y="23.1">SCK</text>
<text x="139.7" y="26.6">MISO</text>
<text x="273.8" y="26.6">MISO</text>
<text x="142.8" y="30.2">CS1</text>
<text x="276.8" y="30.2">CS5</text>
<text x="48" y="59.6">CS7</text>
<text x="48" y="56.1">CS8</text>
<text x="276" y="56.6">SCK</text>
<text x="139.7" y="63.7">MISO</text>
<text x="141.9" y="60.1">SCK</text>
<text x="273.8" y="60.1">MISO</text>
<text x="276.8" y="63.7">CS6</text>
<text x="32.3" y="69.8">RXI</text>
<text x="127.5" y="70.7">TX3</text>
<text x="142.8" y="67.2">CS2</text>
<text x="32.3" y="73.3">TXO</text>
<text x="46.7" y="73.8">TXO</text>
<text x="47.9" y="77.3">RXI</text>
<text x="127.2" y="77.3">CS6</text>
<text x="127.5" y="74.3">RX3</text>
<text x="40.6" y="81.3">RXCAN</text>
<text x="127.2" y="80.8">CS5</text>
<text x="40.8" y="84.8">TXCAN</text>
<text x="126.9" y="87.8">MISO</text>
<text x="127" y="91.4">SCK</text>
<text x="127.5" y="99">CS4</text>
<text x="139.7" y="100.7">MISO</text>
<text x="141.9" y="97.2">SCK</text>
<text x="273.8" y="100.7">MISO</text>
<text x="276" y="97.2">SCK</text>
<text x="127.5" y="106">CS2</text>
<text x="127.5" y="102.5">CS3</text>
<text x="142.8" y="104.2">CS3</text>
<text x="276.8" y="104.2">CS7</text>
<text x="127.5" y="109.5">CS1</text>
<text x="141.9" y="136">SCK</text>
<text x="274.2" y="137.8">SCK</text>
<text x="139.7" y="139.5">MISO</text>
<text x="142.8" y="143.1">CS4</text>
<text x="272" y="141.3">MISO</text>
<text x="275.1" y="144.8">CS8</text>
<text x="178.2" y="181.3" transform="rotate(-90 178.2 181.3)">+5v</text>
<text x="378.9" y="208.3">CAN L</text>
<text x="351.5" y="220.7">RX3</text>
<text x="351.5" y="224.2">TX3</text>
<text x="222.2" y="232.8">CAN H</text>
<text x="130.8" y="234.8">TXCAN</text>
<text x="281.7" y="238.3">CAN H</text>
<text x="319" y="238.3">CAN L</text>
<text x="222.8" y="247.1">CAN L</text>
<text x="130.6" y="254.2">RXCAN</text>
</g>
<g font-size="3.9" fill="#800">
<text x="250.5" y="251.7">TITLE:</text>
<text x="379.1" y="256.4">REV:</text>
<text x="287.4" y="265.9">Company:</text>
<text x="378.7" y="266.5">Sheet: 1/1</text>
<text x="287.4" y="273.6">Date:</text>
<text x="336.4" y="273.7">Draw</text>
<text x="346.6" y="273.7">n By: pazi88</text>
</g>
<g font-size="3.2" fill="#800">
<text x="41.6" y="6.7">1</text>
<text x="110.8" y="6.7">2</text>
<text x="179.9" y="6.7">3</text>
<text x="249.1" y="6.7">4</text>
<text x="318.2" y="6.7">5</text>
<text x="4.1" y="41.8">A</text>
<text x="405.9" y="41.8">A</text>
<text x="4.1" y="110.9">B</text>
<text x="405.9" y="110.9">B</text>
<text x="4.1" y="180.1">C</text>
<text x="405.9" y="180.1">C</text>
<text x="41.6" y="278.3">1</text>
<text x="110.8" y="278.3">2</text>
<text x="179.9" y="278.3">3</text>
<text x="249.1" y="278.3">4</text>
<text x="318.2" y="278.3">5</text>
</g>
<g font-size="3.2" fill="#000080">
<text x="168.9" y="17.2">MAX31855KASA+T</text>
<text x="179.5" y="13.8">U1</text>
<text x="208.1" y="15.6">L1</text>
<text x="238.8" y="17.2">PCC-SMP-V K-type</text>
<text x="246.5" y="13.7">P1</text>
<text x="302.9" y="17.2">MAX31855KASA+T</text>
<text x="313.6" y="13.8">U5</text>
<text x="342.1" y="15.6">L9</text>
<text x="374.6" y="17.2">PCC-SMP-V K-type</text>
<text x="382.3" y="13.7">P5</text>
<text x="208.1" y="18.8">220</text>
<text x="229" y="22.5">C1</text>
<text x="342.1" y="18.8">220</text>
<text x="363" y="22.5">C5</text>
<text x="208.1" y="29.9">220</text>
<text x="227.3" y="26">10nF</text>
<text x="342.1" y="29.9">220</text>
<text x="361.4" y="26">10nF</text>
<text x="208.1" y="33.1">L2</text>
<text x="342.1" y="33.1">L10</text>
<text x="84.3" y="47.3">U13</text>
<text x="313.6" y="47.3">U6</text>
<text x="382.3" y="47.2">P6</text>
<text x="17.7" y="53.8">Serial</text>
<text x="17.7" y="50.6">P9</text>
<text x="66.9" y="50.7">Blue Pill STM32F103C6T8</text>
<text x="179.5" y="50.9">U2</text>
<text x="208.1" y="52.6">L3</text>
<text x="246.5" y="50.7">P2</text>
<text x="302.9" y="50.7">MAX31855KASA+T</text>
<text x="342.1" y="52.3">220</text>
<text x="342.1" y="49.1">L11</text>
<text x="374.6" y="50.7">PCC-SMP-V K-type</text>
<text x="168.9" y="54.2">MAX31855KASA+T</text>
<text x="208.1" y="55.8">220</text>
<text x="229" y="59.5">C2</text>
<text x="238.8" y="54.2">PCC-SMP-V K-type</text>
<text x="361.4" y="59.6">10nF</text>
<text x="363" y="56">C6</text>
<text x="227.3" y="63.1">10nF</text>
<text x="342.1" y="63.4">220</text>
<text x="208.1" y="67">220</text>
<text x="208.1" y="70.1">L4</text>
<text x="342.1" y="66.6">L12</text>
<text x="179.5" y="87.9">U3</text>
<text x="208.1" y="89.7">L5</text>
<text x="246.5" y="87.8">P3</text>
<text x="313.6" y="87.9">U7</text>
<text x="342.1" y="89.7">L13</text>
<text x="382.3" y="87.8">P7</text>
<text x="168.9" y="91.3">MAX31855KASA+T</text>
<text x="208.1" y="92.8">220</text>
<text x="238.8" y="91.3">PCC-SMP-V K-type</text>
<text x="302.9" y="91.3">MAX31855KASA+T</text>
<text x="342.1" y="92.8">220</text>
<text x="374.6" y="91.3">PCC-SMP-V K-type</text>
<text x="227.3" y="100.1">10nF</text>
<text x="229" y="96.6">C3</text>
<text x="361.4" y="100.1">10nF</text>
<text x="363" y="96.6">C7</text>
<text x="208.1" y="104">220</text>
<text x="208.1" y="107.2">L6</text>
<text x="342.1" y="104">220</text>
<text x="342.1" y="107.2">L14</text>
<text x="168.9" y="130.1">MAX31855KASA+T</text>
<text x="179.5" y="126.7">U4</text>
<text x="208.1" y="131.6">220</text>
<text x="208.1" y="128.5">L7</text>
<text x="238.8" y="130.1">PCC-SMP-V K-type</text>
<text x="246.5" y="126.6">P4</text>
<text x="303" y="131.9">MAX31855KASA+T</text>
<text x="313.6" y="128.5">U8</text>
<text x="342.1" y="130.2">L15</text>
<text x="374.6" y="131.8">PCC-SMP-V K-type</text>
<text x="382.3" y="128.3">P8</text>
<text x="229" y="135.4">C4</text>
<text x="342.1" y="133.4">220</text>
<text x="363" y="137.1">C8</text>
<text x="208.1" y="142.8">220</text>
<text x="227.3" y="138.9">10nF</text>
<text x="361.4" y="140.7">10nF</text>
<text x="208.1" y="146">L8</text>
<text x="342.1" y="144.6">220</text>
<text x="342.1" y="147.8">L16</text>
<text x="264.2" y="166.9">U11</text>
<text x="264.2" y="170.1">LM3940IMP-3.3/NOPB</text>
<text x="72" y="183.6">D1</text>
<text x="109.9" y="182.9">U12</text>
<text x="387" y="184.2">DMR-9P</text>
<text x="387" y="181.3">DSUB1</text>
<text x="72" y="186.8">SS13</text>
<text x="98.5" y="186.5">LM2940SX-5.0/NOPB</text>
<text x="262.1" y="191.4">47uF</text>
<text x="263.5" y="188.2">C14</text>
<text x="29.8" y="202.3">R2</text>
<text x="53.4" y="200.6">C12</text>
<text x="67" y="202.4">C11</text>
<text x="179.9" y="202.4">C15</text>
<text x="24.7" y="205.5">Varistor</text>
<text x="52.7" y="204.2">10uF</text>
<text x="67" y="205.6">100nF</text>
<text x="178.7" y="205.8">100nF</text>
<text x="85.2" y="214.6">C13</text>
<text x="294.6" y="214.8">C4201WR-F-2X3P</text>
<text x="303.6" y="211.1">CN1</text>
<text x="340.4" y="216">1nF</text>
<text x="340.4" y="213">C16</text>
<text x="85.2" y="217.8">47uF</text>
<text x="170.8" y="224.5">U9</text>
<text x="85.2" y="230.6">C10</text>
<text x="162.3" y="229">MCP2551T-I/SN</text>
<text x="197.2" y="232">4.7k</text>
<text x="197.2" y="228.8">R13</text>
<text x="340.4" y="233.6">1nF</text>
<text x="340.4" y="230.7">C17</text>
<text x="83.5" y="234.1">100nF</text>
<text x="213.1" y="239.4">R14</text>
<text x="213.1" y="242.5">120</text>
<text x="76.6" y="250">1SMA5919BT3G</text>
<text x="86.2" y="246.8">D3</text>
</g>
<g font-size="3.2" fill="#00f">
<text x="167" y="21">5</text>
<text x="172.2" y="22.4">SCK</text>
<text x="186.7" y="22.4">T+</text>
<text x="194.4" y="21">3</text>
<text x="241.4" y="21">1</text>
<text x="245.9" y="22.4">K+</text>
<text x="301" y="21">5</text>
<text x="306.2" y="22.4">SCK</text>
<text x="320.7" y="22.4">T+</text>
<text x="328.4" y="21">3</text>
<text x="377.2" y="21">1</text>
<text x="381.7" y="22.4">K+</text>
<text x="167" y="28">6</text>
<text x="167" y="24.5">7</text>
<text x="172.2" y="29.5">CS#</text>
<text x="172.2" y="25.9">SO</text>
<text x="187.8" y="25.9">T-</text>
<text x="194.4" y="24.5">2</text>
<text x="241.4" y="24.5">2</text>
<text x="241.4" y="28">3</text>
<text x="245.9" y="25.9">K-</text>
<text x="245.9" y="29.5">Bracket</text>
<text x="301" y="28">6</text>
<text x="301" y="24.5">7</text>
<text x="306.2" y="29.5">CS#</text>
<text x="306.2" y="25.9">SO</text>
<text x="321.9" y="25.9">T-</text>
<text x="328.4" y="24.5">2</text>
<text x="377.2" y="24.5">2</text>
<text x="377.2" y="28">3</text>
<text x="381.7" y="25.9">K-</text>
<text x="381.7" y="29.5">Bracket</text>
<text x="184.2" y="33">DNC</text>
<text x="194.4" y="31.6">8</text>
<text x="241.4" y="31.6">4</text>
<text x="245.9" y="33">Bracket</text>
<text x="318.2" y="33">DNC</text>
<text x="328.4" y="31.6">8</text>
<text x="377.2" y="31.6">4</text>
<text x="381.7" y="33">Bracket</text>
<text x="167" y="58">5</text>
<text x="172.2" y="59.4">SCK</text>
<text x="186.7" y="59.4">T+</text>
<text x="194.4" y="58">3</text>
<text x="241.4" y="58">1</text>
<text x="245.9" y="59.4">K+</text>
<text x="301" y="54.5">5</text>
<text x="301" y="58">7</text>
<text x="306.2" y="55.9">SCK</text>
<text x="306.2" y="59.4">SO</text>
<text x="320.7" y="55.9">T+</text>
<text x="321.9" y="59.4">T-</text>
<text x="328.4" y="58">2</text>
<text x="328.4" y="54.5">3</text>
<text x="377.2" y="54.5">1</text>
<text x="377.2" y="58">2</text>
<text x="381.7" y="55.9">K+</text>
<text x="381.7" y="59.4">K-</text>
<text x="167" y="65.1">6</text>
<text x="167" y="61.6">7</text>
<text x="172.2" y="63">SO</text>
<text x="187.8" y="63">T-</text>
<text x="194.4" y="61.6">2</text>
<text x="241.4" y="61.6">2</text>
<text x="241.4" y="65.1">3</text>
<text x="245.9" y="63">K-</text>
<text x="301" y="61.6">6</text>
<text x="306.2" y="63">CS#</text>
<text x="328.4" y="65.1">8</text>
<text x="377.2" y="61.6">3</text>
<text x="377.2" y="65.1">4</text>
<text x="381.7" y="63">Bracket</text>
<text x="172.2" y="66.5">CS#</text>
<text x="184.2" y="70">DNC</text>
<text x="194.4" y="68.6">8</text>
<text x="241.4" y="68.6">4</text>
<text x="245.9" y="66.5">Bracket</text>
<text x="245.9" y="70">Bracket</text>
<text x="318.2" y="66.5">DNC</text>
<text x="381.7" y="66.5">Bracket</text>
<text x="167" y="95.1">5</text>
<text x="194.4" y="95.1">3</text>
<text x="241.4" y="95.1">1</text>
<text x="301" y="95.1">5</text>
<text x="328.4" y="95.1">3</text>
<text x="377.2" y="95.1">1</text>
<text x="167" y="98.6">7</text>
<text x="172.2" y="96.5">SCK</text>
<text x="172.2" y="100">SO</text>
<text x="186.7" y="96.5">T+</text>
<text x="187.8" y="100">T-</text>
<text x="194.4" y="98.6">2</text>
<text x="241.4" y="98.6">2</text>
<text x="245.9" y="96.5">K+</text>
<text x="245.9" y="100">K-</text>
<text x="301" y="98.6">7</text>
<text x="306.2" y="96.5">SCK</text>
<text x="306.2" y="100">SO</text>
<text x="320.7" y="96.5">T+</text>
<text x="321.9" y="100">T-</text>
<text x="328.4" y="98.6">2</text>
<text x="377.2" y="98.6">2</text>
<text x="381.7" y="96.5">K+</text>
<text x="381.7" y="100">K-</text>
<text x="167" y="102.1">6</text>
<text x="172.2" y="103.5">CS#</text>
<text x="184.2" y="107.1">DNC</text>
<text x="194.4" y="105.7">8</text>
<text x="241.4" y="102.1">3</text>
<text x="241.4" y="105.7">4</text>
<text x="245.9" y="103.5">Bracket</text>
<text x="245.9" y="107.1">Bracket</text>
<text x="301" y="102.1">6</text>
<text x="306.2" y="103.5">CS#</text>
<text x="318.2" y="107.1">DNC</text>
<text x="328.4" y="105.7">8</text>
<text x="377.2" y="102.1">3</text>
<text x="377.2" y="105.7">4</text>
<text x="381.7" y="103.5">Bracket</text>
<text x="381.7" y="107.1">Bracket</text>
<text x="167" y="133.9">5</text>
<text x="167" y="137.4">7</text>
<text x="172.2" y="135.3">SCK</text>
<text x="186.7" y="135.3">T+</text>
<text x="194.4" y="137.4">2</text>
<text x="194.4" y="133.9">3</text>
<text x="241.4" y="133.9">1</text>
<text x="241.4" y="137.4">2</text>
<text x="245.9" y="135.3">K+</text>
<text x="301" y="135.6">5</text>
<text x="306.2" y="137.1">SCK</text>
<text x="320.7" y="137.1">T+</text>
<text x="328.4" y="135.6">3</text>
<text x="377.2" y="135.6">1</text>
<text x="381.7" y="137.1">K+</text>
<text x="167" y="140.9">6</text>
<text x="172.2" y="142.3">CS#</text>
<text x="172.2" y="138.8">SO</text>
<text x="187.8" y="138.8">T-</text>
<text x="241.4" y="140.9">3</text>
<text x="245.9" y="138.8">K-</text>
<text x="245.9" y="142.3">Bracket</text>
<text x="301" y="142.7">6</text>
<text x="301" y="139.2">7</text>
<text x="306.2" y="140.6">SO</text>
<text x="321.9" y="140.6">T-</text>
<text x="328.4" y="139.2">2</text>
<text x="377.2" y="139.2">2</text>
<text x="377.2" y="142.7">3</text>
<text x="381.7" y="140.6">K-</text>
<text x="184.2" y="145.9">DNC</text>
<text x="194.4" y="144.5">8</text>
<text x="241.4" y="144.5">4</text>
<text x="245.9" y="145.9">Bracket</text>
<text x="306.2" y="144.1">CS#</text>
<text x="318.2" y="147.6">DNC</text>
<text x="328.4" y="146.2">8</text>
<text x="377.2" y="146.2">4</text>
<text x="381.7" y="144.1">Bracket</text>
<text x="381.7" y="147.6">Bracket</text>
<text x="253.6" y="174.4">1</text>
<text x="257.1" y="176.2">IN</text>
<text x="253.6" y="181.5">3</text>
<text x="257.1" y="183.3">OUT</text>
<text x="102.1" y="190.3">1</text>
<text x="106.5" y="191.7">input</text>
<text x="121.7" y="197.4">2</text>
<text x="112" y="198.8">GND</text>
<text x="102.1" y="204.4">3</text>
<text x="106.5" y="205.8">output</text>
<text x="301.2" y="220.3">1</text>
<text x="310.6" y="220.3">4</text>
<text x="301.2" y="223.8">2</text>
<text x="301.2" y="227.4">3</text>
<text x="310.6" y="223.8">5</text>
<text x="310.6" y="227.4">6</text>
<text x="156.6" y="232.7">1</text>
<text x="187.1" y="232.7">8</text>
<text x="160.1" y="234.4">TXD</text>
<text x="176.5" y="237.9">CANH</text>
<text x="181.3" y="234.4">RS</text>
<text x="187.1" y="239.7">6</text>
<text x="187.1" y="236.2">7</text>
<text x="156.6" y="243.2">4</text>
<text x="160.1" y="245">RXD</text>
<text x="177.1" y="241.5">CANL</text>
<text x="177.5" y="245">VREF</text>
<text x="187.1" y="243.2">5</text>
</g>
<g font-size="3.2" fill="#f00">
<text x="167" y="38.6">4</text>
<text x="172.2" y="40">VCC</text>
<text x="301" y="38.6">4</text>
<text x="306.2" y="40">VCC</text>
<text x="167" y="75.7">4</text>
<text x="172.2" y="77.1">VCC</text>
<text x="301" y="72.1">4</text>
<text x="306.2" y="73.6">VCC</text>
<text x="167" y="112.7">4</text>
<text x="301" y="112.7">4</text>
<text x="172.2" y="114.1">VCC</text>
<text x="306.2" y="114.1">VCC</text>
<text x="167" y="151.5">4</text>
<text x="172.2" y="152.9">VCC</text>
<text x="301" y="153.3">4</text>
<text x="306.2" y="154.7">VCC</text>
<text x="156.6" y="239.7">3</text>
<text x="160.1" y="241.5">VDD</text>
</g>
<g font-size="3.2">
<text x="183.9" y="40">GND</text>
<text x="194.4" y="38.6">1</text>
<text x="318" y="40">GND</text>
<text x="328.4" y="38.6">1</text>
<text x="17.4" y="59.4">6</text>
<text x="17.4" y="63">5</text>
<text x="17.4" y="70">3</text>
<text x="17.4" y="66.5">4</text>
<text x="17.4" y="77.1">1</text>
<text x="17.4" y="73.6">2</text>
<text x="183.9" y="77.1">GND</text>
<text x="194.4" y="75.7">1</text>
<text x="318" y="73.6">GND</text>
<text x="328.4" y="72.1">1</text>
<text x="194.4" y="112.7">1</text>
<text x="328.4" y="112.7">1</text>
<text x="183.9" y="114.1">GND</text>
<text x="318" y="114.1">GND</text>
<text x="183.9" y="152.9">GND</text>
<text x="194.4" y="151.5">1</text>
<text x="318" y="154.7">GND</text>
<text x="328.4" y="153.3">1</text>
<text x="361.2" y="173" transform="rotate(-90 361.2 173)">11</text>
<text x="368.3" y="173" transform="rotate(-90 368.3 173)">10</text>
<text x="253.6" y="178">2</text>
<text x="257.1" y="179.7">GND</text>
<text x="268.3" y="179.7">GND</text>
<text x="277.1" y="178">4</text>
<text x="354.2" y="189.2" transform="rotate(-90 354.2 189.2)">1</text>
<text x="357.7" y="189.2" transform="rotate(-90 357.7 189.2)">6</text>
<text x="361.2" y="189.2" transform="rotate(-90 361.2 189.2)">2</text>
<text x="364.8" y="189.2" transform="rotate(-90 364.8 189.2)">7</text>
<text x="368.3" y="189.2" transform="rotate(-90 368.3 189.2)">3</text>
<text x="371.8" y="189.2" transform="rotate(-90 371.8 189.2)">8</text>
<text x="375.4" y="189.2" transform="rotate(-90 375.4 189.2)">4</text>
<text x="378.9" y="189.2" transform="rotate(-90 378.9 189.2)">9</text>
<text x="382.4" y="189.2" transform="rotate(-90 382.4 189.2)">5</text>
<text x="156.6" y="236.2">2</text>
<text x="160.1" y="237.9">VSS</text>
</g>
<g font-size="2.5" fill="#00f">
<text x="65.7" y="54.5">25</text>
<text x="65.7" y="58">26</text>
<text x="71.3" y="55.9">PB12</text>
<text x="71.3" y="59.4">PB13</text>
<text x="95.9" y="59.4">GND</text>
<text x="95.9" y="55.9">GND</text>
<text x="65.7" y="61.6">27</text>
<text x="65.7" y="65.1">28</text>
<text x="71.3" y="63">PB14</text>
<text x="96.8" y="63">3V3</text>
<text x="104.1" y="65.1">7</text>
<text x="65.7" y="68.6">29</text>
<text x="71.3" y="66.5">PB15</text>
<text x="71.3" y="70">PA8</text>
<text x="94.8" y="66.5">NRST</text>
<text x="95.3" y="70">PB11</text>
<text x="104.1" y="68.6">22</text>
<text x="65.7" y="72.1">30</text>
<text x="65.7" y="75.7">31</text>
<text x="71.3" y="73.6">PA9</text>
<text x="71.3" y="77.1">PA10</text>
<text x="95.3" y="73.6">PB10</text>
<text x="96.9" y="77.1">PB1</text>
<text x="104.1" y="75.7">19</text>
<text x="104.1" y="72.1">21</text>
<text x="65.7" y="79.2">32</text>
<text x="65.7" y="82.7">33</text>
<text x="71.3" y="80.6">PA11</text>
<text x="96.9" y="80.6">PB0</text>
<text x="104.1" y="82.7">17</text>
<text x="104.1" y="79.2">18</text>
<text x="65.7" y="86.3">38</text>
<text x="65.7" y="89.8">39</text>
<text x="71.3" y="84.1">PA12</text>
<text x="71.3" y="87.7">PA15</text>
<text x="96.9" y="87.7">PA6</text>
<text x="96.9" y="84.1">PA7</text>
<text x="104.1" y="89.8">15</text>
<text x="104.1" y="86.3">16</text>
<text x="65.7" y="93.3">40</text>
<text x="71.3" y="91.2">PB3</text>
<text x="71.3" y="94.7">PB4</text>
<text x="96.9" y="94.7">PA4</text>
<text x="96.9" y="91.2">PA5</text>
<text x="104.1" y="93.3">14</text>
<text x="65.7" y="96.8">41</text>
<text x="65.7" y="100.4">42</text>
<text x="71.3" y="98.2">PB5</text>
<text x="71.3" y="101.8">PB6</text>
<text x="96.9" y="101.8">PA2</text>
<text x="96.9" y="98.2">PA3</text>
<text x="104.1" y="100.4">12</text>
<text x="104.1" y="96.8">13</text>
<text x="65.7" y="103.9">43</text>
<text x="65.7" y="107.4">44</text>
<text x="71.3" y="105.3">PB7</text>
<text x="96.9" y="105.3">PA1</text>
<text x="104.1" y="107.4">10</text>
<text x="104.1" y="103.9">11</text>
<text x="65.7" y="110.9">45</text>
<text x="71.3" y="108.8">PB8</text>
<text x="71.3" y="112.4">PB9</text>
<text x="95.2" y="112.4">PC15</text>
<text x="96.9" y="108.8">PA0</text>
<text x="104.1" y="110.9">4</text>
<text x="71.3" y="115.9">5V</text>
<text x="71.3" y="119.4">GND</text>
<text x="95.2" y="119.4">PC13</text>
<text x="95.2" y="115.9">PC14</text>
<text x="104.1" y="118">2</text>
<text x="104.1" y="114.5">3</text>
<text x="71.3" y="122.9">3V3</text>
<text x="95" y="122.9">VBAT</text>
<text x="104.1" y="121.5">1</text>
</g>
<g font-size="1.8">
<text x="81.8" y="111.8">5V tolerant</text>
<text x="81.8" y="113.9">Not 5V</text>
<text x="81.8" y="115.7">tolerant</text>
</g>
</svg>
